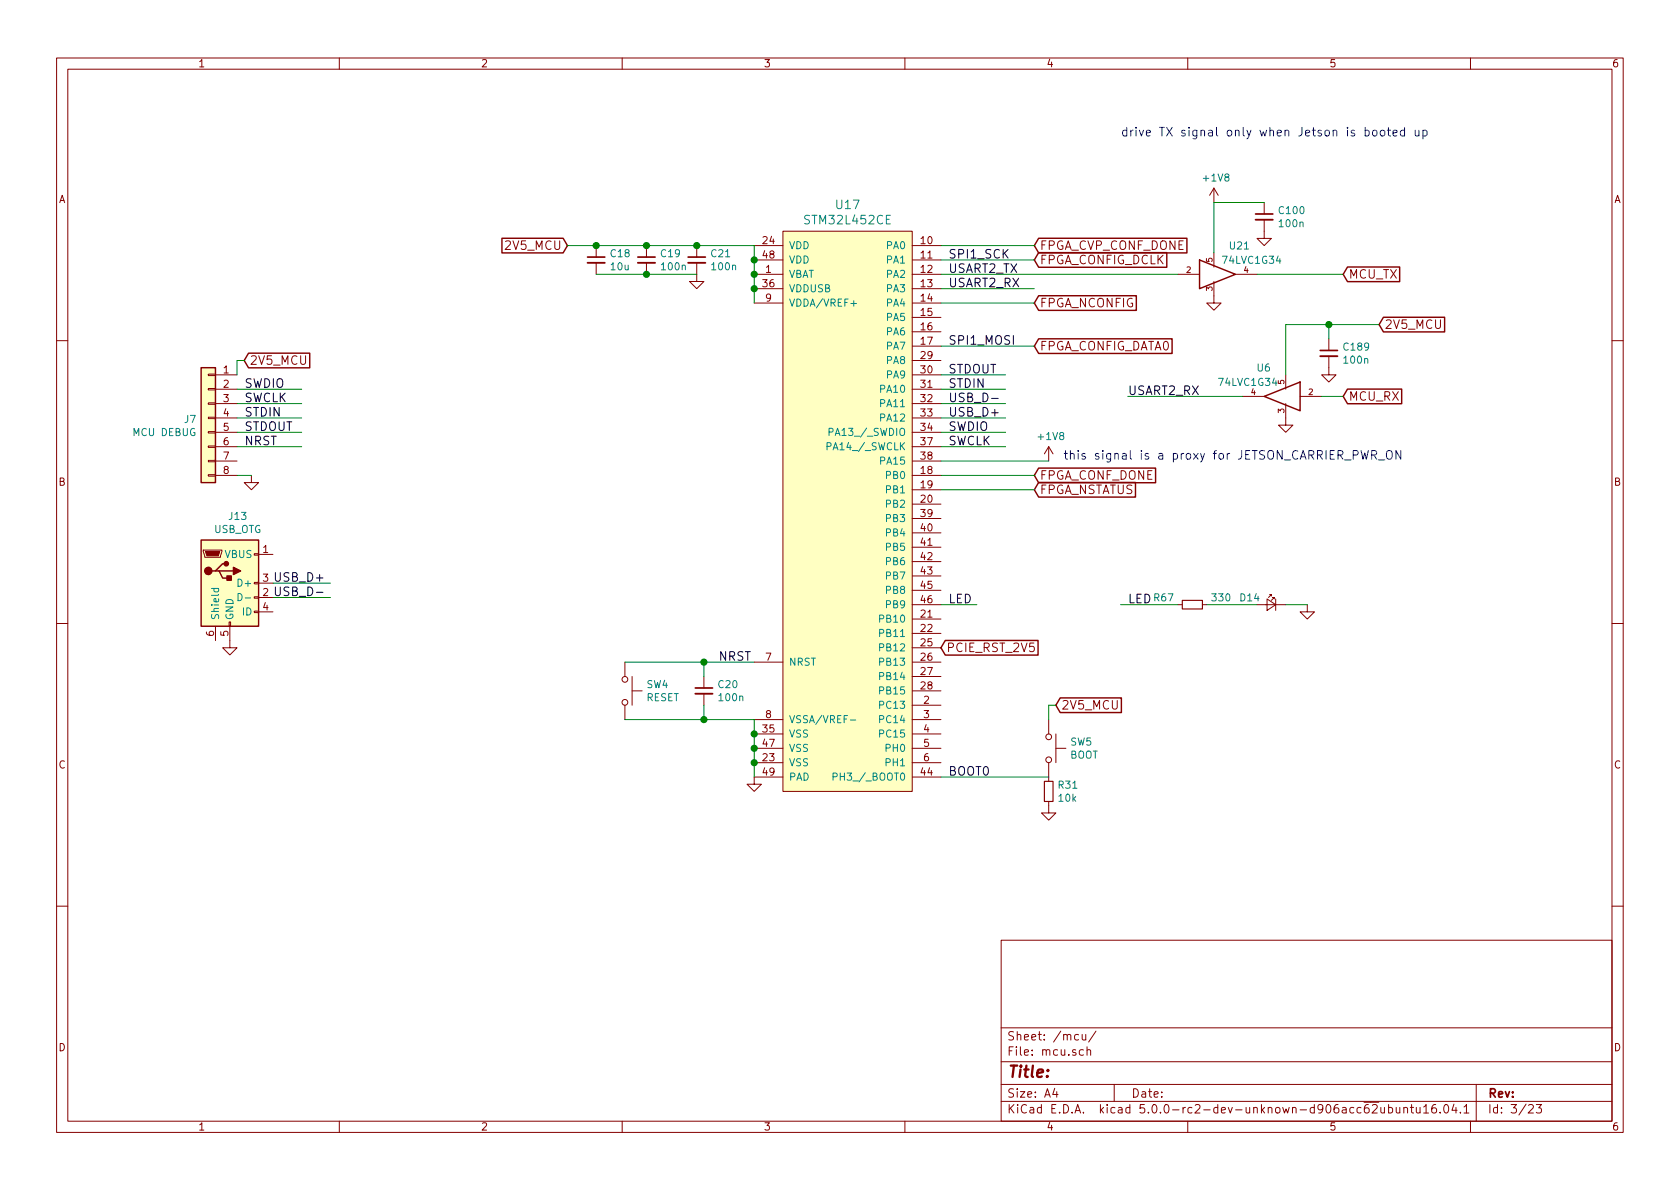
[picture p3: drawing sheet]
<svg xmlns="http://www.w3.org/2000/svg" width="297mm" height="210mm" viewBox="0 0 297 210" stroke-linecap="round" stroke-linejoin="round" font-family="sans-serif">
<g fill="none" stroke="#840000" stroke-width=".18">
<path d="M10 10.3h277v189.9h-277zM12 12.2h273v186.1h-273zM60 10.3v1.9M110 10.3v1.9M160 10.3v1.9M210 10.3v1.9M260 10.3v1.9M214.6 33.3v2.5M214.6 33.3l-.7 1.2M214.6 33.3l.8 1.2M223.5 38.9v3.3h1.3l-1.3 1.2-1.3-1.2h1.3M223.5 35.8v2"/>
<path d="M105.4 43.4v2.1M105.4 46.5v2M114.3 43.4v2.1M114.3 46.5v2M123.2 46.5v3.3h1.3l-1.3 1.2-1.3-1.2h1.3M123.2 43.4v2.1M133.3 48.5h5.1M133.3 43.4h5.1M133.3 46h5.1M133.3 51h5.1M133.3 53.6h5.1M138.4 40.9h22.9v99h-22.9z"/>
<path d="M161.3 48.5h5.1M161.3 43.4h5.1M161.3 46h5.1M161.3 51h5.1M161.3 53.6h5.1M161.3 56.1h5.1M161.3 58.7h5.1M208.3 48.5h3.8M214.6 49.8v3.8h1.3l-1.3 1.3-1.2-1.3h1.2M214.6 44.7v2.5M218.4 48.5h3.8M234.9 59.9v2.1"/>
<path d="M10 60.2h2M36.8 78.9h1.3v.2h-1.3zM36.8 76.3h1.3v.3h-1.3zM36.8 73.8h1.3v.2h-1.3zM36.8 71.2h1.3v.3h-1.3zM36.8 68.7h1.3v.3h-1.3zM36.8 66.2h1.3v.2h-1.3zM38.1 66.3h3.8M38.1 68.8h3.8M38.1 71.4h3.8M38.1 73.9h3.8M38.1 76.4h3.8"/>
<path d="M38.1 79h3.8M161.3 66.3h5.1M161.3 68.8h5.1M161.3 71.4h5.1M161.3 73.9h5.1M161.3 76.4h5.1M161.3 79h5.1M161.3 61.2h5.1M161.3 63.7h5.1M185.4 79v2.5M185.4 79l-.7 1.3M185.4 79l.8 1.3"/>
<path d="M219.7 70.1h3.8M227.3 71.4v3.8h1.3l-1.3 1.2-1.2-1.2h1.2M227.3 66.3v2.5M229.9 70.1h3.8M234.9 63v3.3h1.3l-1.3 1.3-1.2-1.3h1.2M285 60.2h2M35.9 97.3h3.3v.2l-.2 1h-2.8zM36.8 83.9h1.3v.3h-1.3zM36.8 81.4h1.3v.3h-1.3zM38.1 81.5h3.8M38.1 84.1h3.8M44.4 84.1v1.2h1.3l-1.3 1.3-1.2-1.3h1.2"/>
<path d="M45 97.9h.7v.3h-.7zM45.7 98h2.6M161.3 81.5h5.1M161.3 84.1h5.1M161.3 86.6h5.1M161.3 89.1h5.1M161.3 91.7h5.1M161.3 94.2h5.1M161.3 96.8h5.1M161.3 99.3h5.1M10 110.3h2M38.1 110.7v2.6"/>
<path d="M40.5 110h.3v.7h-.3zM40.6 110.7v3.8h1.3l-1.3 1.3-1.2-1.3h1.2M45 108.1h.7v.2h-.7zM45 105.5h.7v.3h-.7zM45 103h.7v.2h-.7zM45.7 105.7h2.6M45.7 103.1h2.6M45.7 108.2h2.6M110.5 117.1v2.5M111.8 119.6v5.1M124.5 119.6v2.1M133.3 117.1h5.1"/>
<path d="M161.3 109.5h5.1M161.3 112h5.1M161.3 114.5h5.1M161.3 117.1h5.1M161.3 119.6h5.1M161.3 101.8h5.1M161.3 104.4h5.1M161.3 106.9h5.1M208.3 106.9h.7M212.6 106.9h.8M222.2 106.9h5.1M224 105.9l1.6 1-1.6 1z"/>
<path d="M224.8 105.4v-.2h-.3h.3l-.5 .5M225.3 105.9v-.2h-.3h.3l-.5 .5M225.6 105.9v2M231.1 106.9v1.3h1.3l-1.3 1.3-1.2-1.3h1.2M285 110.3h2M110.5 124.7v2.5M111.8 122.2h1.7M124.5 122.7v2M133.3 134.9h5.1M133.3 127.2h5.1M133.3 129.8h5.1M133.3 132.3h5.1"/>
<path d="M138.4 137.4h-5.1v1.3h1.3l-1.3 1.2-1.2-1.2h1.2M161.3 124.7h5.1M161.3 134.9h5.1M161.3 122.2h5.1M161.3 127.2h5.1M161.3 129.8h5.1M161.3 137.4h5.1M161.3 132.3h5.1M185.4 127.2v2.6M185.4 134.9v3.3M186.7 132.3h1.8M186.7 129.8v5.1"/>
<path d="M185.4 141.7v2.1h1.3l-1.3 1.2-1.3-1.2h1.3M10 160.2h2M177 166.3h108v32h-108zM285 160.2h2M60 198.3v1.9M110 198.3v1.9M160 198.3v1.9M177 194.8h108M177 191.8h108M177 187.8h108M177 181.8h108M186.5 192.5l-.4 1h1"/>
<path d="M186.8 193v1M190.7 183l-.4-.1-.3 .3 .1 .6h.6M191.3 182.9v.8a.37 .37 0 0 0 .7 .1M191.6 185.7l-.5-.1-.3 .3 .1 .6 .2 .1 .5-.1M192 182.9v1M192.2 185.7l.2-.1 .4 .1v.9M192.2 185.1v1.5M193.8 182.3l-1.3 2M197 191.8v3M210 198.3v1.9M242.4 194.9h1.4M242.6 195.5l.3-.2h.3l.3 .5-.9 1h.9"/>
<path d="M244.1 195.8v.8a.37 .37 0 0 0 .7 .1M244.8 195.8v1M245.5 195.9l.4-.1 .3 .3v.6l-.3 .1-.4-.1M245.5 195.3v1.5M246.9 195.8v.9l.4 .1 .2-.1M247.5 195.8v1M248.2 196l.1-.1a.37 .37 0 0 1 .6 .1v.8M248.2 195.8v1M249.4 195.8h.5M249.6 195.3v1.3l.3 .2M250.4 195.8v.8a.39 .39 0 0 0 .7 .1M251.1 195.8v1"/>
<path d="M251.7 195.8l.4-.5v1.5M251.7 196.8h.9M253.8 195.3a.59 .59 0 0 0-.7 .7l.1 .7 .2 .1 .5-.1 .1-.5-.2-.2-.4-.1-.3 .3M254.6 196.7v.1M255.4 195.5l.2-.2a.81 .81 0 0 1 .6 .6 .81 .81 0 0 1-.3 .8l-.1 .1a.79 .79 0 0 1-.4-1.3zM257.1 195.2l-.4 1.1h.9M257.4 195.8v1M258.2 196.7v.1M258.9 195.8l.4-.5v1.5M258.9 196.8h.8M260 198.3v1.9M261 191.8v6.5"/>
<path d="M270.3 195.5l.2-.2h.3l.3 .5-.9 1h.9M271.6 195.3h.9l-.4 .6 .4 .1v.7l-.2 .1-.7-.1"/>
<circle cx="110.5" cy="120.1" r=".51"/>
<circle cx="110.5" cy="124.2" r=".51"/>
<circle cx="185.4" cy="134.4" r=".51"/>
<circle cx="185.4" cy="130.3" r=".51"/>
</g>
<path d="M222 38.9h3M103.9 46.5h3M112.8 46.5h3M121.7 46.5h3M233.4 63h3.1M122.9 122.7h3.1" fill="none" stroke="#840000" stroke-width=".33"/>
<path d="M222 37.8h3M103.9 45.5h3M112.8 45.5h3M121.7 45.5h3M233.4 62h3.1M122.9 121.7h3.1" fill="none" stroke="#840000" stroke-width=".3"/>
<g fill="#ffffc2" stroke="#ffffc2" stroke-width=".18">
<path d="M35.6 65h2.5v20.3h-2.5z"/>
<path d="M138.4 40.9h22.9v99h-22.9z"/>
<path d="M35.6 95.5h10.1v15.2h-10.1z"/>
</g>
<g fill="none" stroke="#840000" stroke-width=".25">
<path d="M88.7 42.1h10.9l.7 1.3-.7 1.3h-10.9zM183.6 52.3h17.3v2.6h-17.3l-.7-1.3zM183.6 44.7h22.7v2.6h-22.7l-.7-1.3zM183.6 59.9h23.6v2.6h-23.6l-.7-1.3zM183.6 42.1h26.3v2.6h-26.3l-.7-1.3zM212.1 46l6.3 2.5-6.3 2.5zM238.3 47.2h9.2v2.6h-9.2l-.8-1.3zM244.6 56.1h10.8v2.6h-10.8l-.8-1.3zM35.6 65h2.5v20.3h-2.5zM43.9 62.5h10.9v2.5h-10.9l-.7-1.3zM223.5 70.1l6.4-2.5v5zM238.3 68.8h9.5v2.6h-9.5l-.8-1.3z"/>
<path d="M35.6 95.5h10.1v15.2h-10.1zM40 99.7h-.6l-1.3 1.3h-.6M183.6 82.8h20.7v2.6h-20.7l-.7-1.3zM183.6 85.3h17.2v2.6h-17.2l-.7-1.3zM38.1 101h.6l.7 1.2h1.2M38.7 101h2.6M167.1 113.3h16.4v2.5h-16.4l-.7-1.3zM187.5 123.4h10.8v2.6h-10.8l-.8-1.3z"/>
</g>
<path d="M150.4 53.7h1M146.2 78.9l.7-.1v-.4l-.2-.1h-.5v1.2M146.6 76.4l.6-.1v-.4l-.1-.2h-.5v1.3M37.4 104.1h1.3M37.9 104.1l-.1 .3 .2 .3 .6-.1v-.5M42.1 104.9a.64 .64 0 0 1 .7 .7 .64 .64 0 0 1-.7 .6zM43.4 105.7h.9M147.3 137.4l.7-.1v-.5l-.7-.1v1.3M150.3 127.3h1" fill="none" stroke="#008484" stroke-width=".18"/>
<path d="M209 106.2h3.6v1.5h-3.6zM184.7 138.2h1.5v3.5h-1.5z" fill="none" stroke="#840000" stroke-width=".2"/>
<g fill="#840000" stroke="#840000" stroke-width=".25">
<path d="M40.1 101.8h.8v.8h-.8z"/>
<path d="M41.3 100.3l1.2 .7-1.2 .6z"/>
<circle cx="36.8" cy="101" r=".63"/>
<circle cx="40" cy="99.7" r=".38"/>
</g>
<path d="M36.3 97.5h2.6l-.3 .8h-2z" fill="#840000" stroke="#840000" stroke-width=".18"/>
<path d="M175.3 70.5h1.2M56 104.7h1.1" fill="none" stroke="#000" stroke-width=".18"/>
<g fill="none" stroke="#0000c2" stroke-width=".18">
<path d="M241.4 23.1l.4-.1 .3 .3v.4l-.2 .3h-.5M242.7 23.2l.3-.2 .4 .2 .1 .5-.2 .3h-.3l-.3-.1zM244.1 23.2l.2-.2 .5 .2 .1 .5-.2 .3h-.4l-.2-.1zM245.3 23h.6M245.5 22.5v1.3l.1 .2h.3M246.3 23.5l.7-.1v-.3l-.5-.1-.2 .2 .1 .8h.6M248.3 23.1l-.4-.1-.2 .2v.7a.48 .48 0 0 0 .6 .1M248.3 22.5v1.5M250.2 23v.8a.37 .37 0 0 0 .3 .3 .37 .37 0 0 0 .4-.2M250.9 23v1M251.6 23.1l.4-.1 .3 .3v.4l-.1 .3h-.6M251.6 23v1.6"/>
<path d="M240.6 79.7l.4 1.5 .3-1.1 .3 1.1 .3-1.5M245.2 79.9a.53 .53 0 0 1 .9 0 1.04 1.04 0 0 1-.3 1.3 .53 .53 0 0 1-.7-.5zM247.7 79.7v1.5l-.9-1.5v1.5M242.5 80.5l.8-.1 .1-.2-.1-.4-.2-.1h-.6v1.5M242.9 80.5l.5 .7M243.7 81.3h1.2"/>
</g>
<g fill="none" stroke="#008400" stroke-width=".18">
<path d="M223.5 35.8h-8.9v8.9M100.3 43.4h33v10.2M105.4 48.5h17.8M166.4 43.4h16.5M166.4 48.5h41.9M166.4 51h16.5M166.4 46h16.5M166.4 53.6h16.5M222.2 48.5h15.3M234.9 57.4v2.5M243.8 57.4h-16.5v8.9M41.9 79h11.4"/>
<path d="M41.9 76.4h11.4M41.9 71.4h11.4M41.9 68.8h11.4M41.9 73.9h11.4M43.2 63.7h-1.3v2.6M166.4 79h11.4M166.4 76.4h11.4M166.4 71.4h11.4M166.4 68.8h11.4M166.4 73.9h11.4M166.4 66.3h11.4M166.4 61.2h16.5"/>
<path d="M199.4 70.1h20.3M233.7 70.1h3.8M41.9 84.1h2.5M166.4 84.1h16.5M166.4 86.6h16.5M166.4 81.5h19M48.3 103.1h10.1M48.3 105.7h10.1M110.5 117.1h22.8M124.5 117.1v2.5M166.4 106.9h6.3M198.1 106.9h10.2"/>
<path d="M213.4 106.9h8.8M227.3 106.9h3.8M110.5 127.2h22.8v10.2M124.5 124.7v2.5M166.4 137.4h19M186.7 124.7h-1.3v2.5"/>
</g>
<g fill="#008400" stroke="#008400" stroke-width=".25">
<circle cx="114.3" cy="43.4" r=".51"/>
<circle cx="123.2" cy="43.4" r=".51"/>
<circle cx="114.3" cy="48.5" r=".51"/>
<circle cx="133.4" cy="129.8" r=".51"/>
<circle cx="133.4" cy="132.3" r=".51"/>
<circle cx="133.4" cy="134.9" r=".51"/>
<circle cx="124.5" cy="117.1" r=".51"/>
<circle cx="133.4" cy="46" r=".51"/>
<circle cx="133.4" cy="48.5" r=".51"/>
<circle cx="133.4" cy="51" r=".51"/>
<circle cx="124.5" cy="127.2" r=".51"/>
<circle cx="105.4" cy="43.4" r=".51"/>
<circle cx="235" cy="57.4" r=".51"/>
</g>
<text font-size="2.8" fill="#840000" x="178" y="190.5">Title:</text>
<g font-size="2.1" fill="#0000c2">
<text x="198.1" y="24.1">drive TX signal only when Jetson is booted up</text>
<text x="188" y="81.3">this signal is a proxy for JETSON_CARRIER_PWR_ON</text>
</g>
<g font-size="2.1" fill="#008484">
<text x="142.5" y="39.7">STM32L452CE</text>
<text x="147.9" y="37">U17</text>
</g>
<g font-size="2.1" fill="#840000">
<text x="89.6" y="44.2">2V5_MCU</text>
<text x="183.8" y="46.7">FPGA_CONFIG_DCLK</text>
<text x="183.8" y="44.2">FPGA_CVP_CONF_DONE</text>
<text x="238.4" y="49.3">MCU_TX</text>
<text x="183.8" y="54.4">FPGA_NCONFIG</text>
<text x="244.8" y="58.2">2V5_MCU</text>
<text x="44.1" y="64.5">2V5_MCU</text>
<text x="183.8" y="62">FPGA_CONFIG_DATA0</text>
<text x="238.4" y="70.9">MCU_RX</text>
<text x="183.8" y="84.8">FPGA_CONF_DONE</text>
<text x="183.8" y="87.4">FPGA_NSTATUS</text>
<text x="167.3" y="115.3">PCIE_RST_2V5</text>
<text x="187.6" y="125.5">2V5_MCU</text>
<text x="178" y="184">Sheet: /mcu/</text>
<text x="178" y="186.7">File: mcu.sch</text>
<text x="178" y="196.9">KiCad E.D.A. kicad 5.0.0-rc2-dev-unknown-d906acc62ubuntu16.04.1</text>
<text x="178" y="194.1">Size: A4</text>
<text x="200" y="194.1">Date:</text>
<text x="263" y="194.1">Rev:</text>
<text x="263" y="196.9">Id: 3/23</text>
</g>
<g font-size="2.1">
<text x="167.6" y="45.7">SPI1_SCK</text>
<text x="167.6" y="48.3">USART2_TX</text>
<text x="167.6" y="50.8">USART2_RX</text>
<text x="167.6" y="61">SPI1_MOSI</text>
<text x="43.2" y="71.1">SWCLK</text>
<text x="43.2" y="68.6">SWDIO</text>
<text x="167.6" y="71.1">USB_D-</text>
<text x="167.6" y="68.6">STDIN</text>
<text x="167.6" y="66">STDOUT</text>
<text x="199.4" y="69.8">USART2_RX</text>
<text x="43.2" y="73.7">STDIN</text>
<text x="43.2" y="76.2">STDOUT</text>
<text x="167.6" y="76.2">SWDIO</text>
<text x="167.6" y="73.7">USB_D+</text>
<text x="43.2" y="78.7">NRST</text>
<text x="167.6" y="78.7">SWCLK</text>
<text x="48.3" y="102.9">USB_D+</text>
<text x="48.3" y="105.4">USB_D-</text>
<text x="167.6" y="106.7">LED</text>
<text x="199.4" y="106.7">LED</text>
<text x="127" y="116.8">NRST</text>
<text x="167.6" y="137.2">BOOT0</text>
</g>
<g font-size="1.8" fill="#840000">
<text x="35" y="11.9">1</text>
<text x="85" y="11.9">2</text>
<text x="135" y="11.9">3</text>
<text x="185" y="11.9">4</text>
<text x="235" y="11.9">5</text>
<text x="285" y="11.9">6</text>
<text x="10.4" y="35.9">A</text>
<text x="285.4" y="35.9">A</text>
<text x="134.9" y="43.2">24</text>
<text x="134.9" y="45.7">48</text>
<text x="162.9" y="43.2">10</text>
<text x="162.9" y="45.7">11</text>
<text x="134.9" y="50.8">36</text>
<text x="135.4" y="48.3">1</text>
<text x="135.4" y="53.3">9</text>
<text x="162.9" y="48.3">12</text>
<text x="162.9" y="50.8">13</text>
<text x="162.9" y="53.3">14</text>
<text x="162.9" y="55.9">15</text>
<text x="162.9" y="58.4">16</text>
<text x="162.9" y="61">17</text>
<text x="162.9" y="63.5">29</text>
<text x="39.5" y="66">1</text>
<text x="39.5" y="68.6">2</text>
<text x="39.5" y="71.1">3</text>
<text x="162.9" y="66">30</text>
<text x="162.9" y="68.6">31</text>
<text x="162.9" y="71.1">32</text>
<text x="39.5" y="73.7">4</text>
<text x="39.5" y="76.2">5</text>
<text x="162.9" y="73.7">33</text>
<text x="162.9" y="76.2">34</text>
<text x="39.5" y="78.7">6</text>
<text x="39.5" y="81.3">7</text>
<text x="39.5" y="83.8">8</text>
<text x="162.9" y="83.8">18</text>
<text x="162.9" y="78.7">37</text>
<text x="162.9" y="81.3">38</text>
<text x="10.4" y="85.9">B</text>
<text x="162.9" y="86.4">19</text>
<text x="162.9" y="88.9">20</text>
<text x="285.4" y="85.9">B</text>
<text x="162.9" y="91.4">39</text>
<text x="162.9" y="94">40</text>
<text x="46.5" y="97.8">1</text>
<text x="162.9" y="96.5">41</text>
<text x="162.9" y="99.1">42</text>
<text x="162.9" y="101.6">43</text>
<text x="46.5" y="105.4">2</text>
<text x="46.5" y="102.9">3</text>
<text x="46.5" y="107.9">4</text>
<text x="162.9" y="104.1">45</text>
<text x="162.9" y="106.7">46</text>
<text x="37.8" y="112.5" transform="rotate(-90 37.8 112.5)">6</text>
<text x="40.4" y="112.5" transform="rotate(-90 40.4 112.5)">5</text>
<text x="162.9" y="109.2">21</text>
<text x="162.9" y="111.8">22</text>
<text x="135.4" y="116.8">7</text>
<text x="162.9" y="114.3">25</text>
<text x="162.9" y="116.8">26</text>
<text x="162.9" y="119.4">27</text>
<text x="162.9" y="121.9">28</text>
<text x="163.3" y="124.5">2</text>
<text x="134.9" y="129.5">35</text>
<text x="135.4" y="127">8</text>
<text x="163.3" y="127">3</text>
<text x="163.3" y="129.5">4</text>
<text x="10.4" y="135.9">C</text>
<text x="134.9" y="134.6">23</text>
<text x="134.9" y="132.1">47</text>
<text x="134.9" y="137.2">49</text>
<text x="162.9" y="137.2">44</text>
<text x="163.3" y="132.1">5</text>
<text x="163.3" y="134.6">6</text>
<text x="285.4" y="135.9">C</text>
<text x="10.4" y="185.9">D</text>
<text x="285.4" y="185.9">D</text>
<text x="35" y="199.9">1</text>
<text x="85" y="199.9">2</text>
<text x="135" y="199.9">3</text>
<text x="185" y="199.9">4</text>
<text x="235" y="199.9">5</text>
<text x="285" y="199.9">6</text>
</g>
<g font-size="1.8" fill="#008484">
<text x="212.9" y="32.1">+1V8</text>
<text x="226.3" y="37.9">C100</text>
<text x="226.3" y="40.2">100n</text>
<text x="108" y="45.5">C18</text>
<text x="108.1" y="47.8">10u</text>
<text x="116.9" y="45.5">C19</text>
<text x="117.1" y="47.8">100n</text>
<text x="125.8" y="45.5">C21</text>
<text x="126" y="47.8">100n</text>
<text x="139.4" y="44.1">VDD</text>
<text x="139.4" y="46.6">VDD</text>
<text x="156.8" y="44.1">PA0</text>
<text x="156.8" y="46.6">PA1</text>
<text x="216.4" y="46.7">74LVC1G34</text>
<text x="217.5" y="44.1">U21</text>
<text x="139.4" y="49.1">VBAT</text>
<text x="139.4" y="51.7">VDDUSB</text>
<text x="156.8" y="49.1">PA2</text>
<text x="156.8" y="51.7">PA3</text>
<text x="139.4" y="54.2">VDDA/VREF+</text>
<text x="156.8" y="54.2">PA4</text>
<text x="156.8" y="56.8">PA5</text>
<text x="156.8" y="59.3">PA6</text>
<text x="156.8" y="61.8">PA7</text>
<text x="156.8" y="64.4">PA8</text>
<text x="222.3" y="65.7">U6</text>
<text x="237.7" y="62">C189</text>
<text x="237.7" y="64.3">100n</text>
<text x="155.9" y="69.5">PA10</text>
<text x="156.8" y="66.9">PA9</text>
<text x="215.7" y="68.2">74LVC1G34</text>
<text x="23.6" y="77.1">MCU DEBUG</text>
<text x="32.7" y="74.8">J7</text>
<text x="147.4" y="77.1">PA13_/_SWDIO</text>
<text x="155.9" y="72">PA11</text>
<text x="155.9" y="74.5">PA12</text>
<text x="183.7" y="77.8">+1V8</text>
<text x="146.9" y="79.6">PA14_/_SWCLK</text>
<text x="155.9" y="82.2">PA15</text>
<text x="156.8" y="84.7">PB0</text>
<text x="156.8" y="87.2">PB1</text>
<text x="156.8" y="89.8">PB2</text>
<text x="37.8" y="94.3">USB_OTG</text>
<text x="40.6" y="91.9">J13</text>
<text x="156.8" y="92.3">PB3</text>
<text x="156.8" y="94.9">PB4</text>
<text x="39.8" y="98.7">VBUS</text>
<text x="156.8" y="97.4">PB5</text>
<text x="156.8" y="99.9">PB6</text>
<text x="42.4" y="103.8">D+</text>
<text x="156.8" y="102.5">PB7</text>
<text x="156.8" y="105">PB8</text>
<text x="156.8" y="107.6">PB9</text>
<text x="204.1" y="106.3">R67</text>
<text x="214.4" y="106.3">330</text>
<text x="219.3" y="106.3">D14</text>
<text x="38.7" y="109.7" transform="rotate(-90 38.7 109.7)">Shield</text>
<text x="41.3" y="109.7" transform="rotate(-90 41.3 109.7)">GND</text>
<text x="42.9" y="108.8">ID</text>
<text x="155.9" y="110.1">PB10</text>
<text x="155.9" y="112.6">PB11</text>
<text x="139.4" y="117.7">NRST</text>
<text x="155.9" y="115.2">PB12</text>
<text x="155.9" y="117.7">PB13</text>
<text x="114.2" y="124">RESET</text>
<text x="114.4" y="121.7">SW4</text>
<text x="127.1" y="121.7">C20</text>
<text x="127.3" y="124">100n</text>
<text x="155.9" y="125.3">PC13</text>
<text x="155.9" y="120.3">PB14</text>
<text x="155.9" y="122.8">PB15</text>
<text x="139.4" y="130.4">VSS</text>
<text x="139.4" y="127.9">VSSA/VREF-</text>
<text x="155.9" y="127.9">PC14</text>
<text x="155.9" y="130.4">PC15</text>
<text x="189.3" y="131.8">SW5</text>
<text x="139.4" y="135.5">VSS</text>
<text x="139.4" y="133">VSS</text>
<text x="156.8" y="133">PH0</text>
<text x="156.8" y="135.5">PH1</text>
<text x="189.2" y="134.2">BOOT</text>
<text x="139.4" y="138">PAD</text>
<text x="148.3" y="138">PH3_/_BOOT0</text>
<text x="187.2" y="139.5">R31</text>
<text x="187.2" y="141.8">10k</text>
</g>
<g font-size="1.4" fill="#840000">
<text x="214.4" y="46.3" transform="rotate(-90 214.4 46.3)">5</text>
<text x="209.8" y="48.3">2</text>
<text x="214.4" y="51.4" transform="rotate(-90 214.4 51.4)">3</text>
<text x="220" y="48.3">4</text>
<text x="221.2" y="69.8">4</text>
<text x="227.1" y="67.9" transform="rotate(-90 227.1 67.9)">5</text>
<text x="231.4" y="69.8">2</text>
<text x="227.1" y="73" transform="rotate(-90 227.1 73)">3</text>
</g>
</svg>
